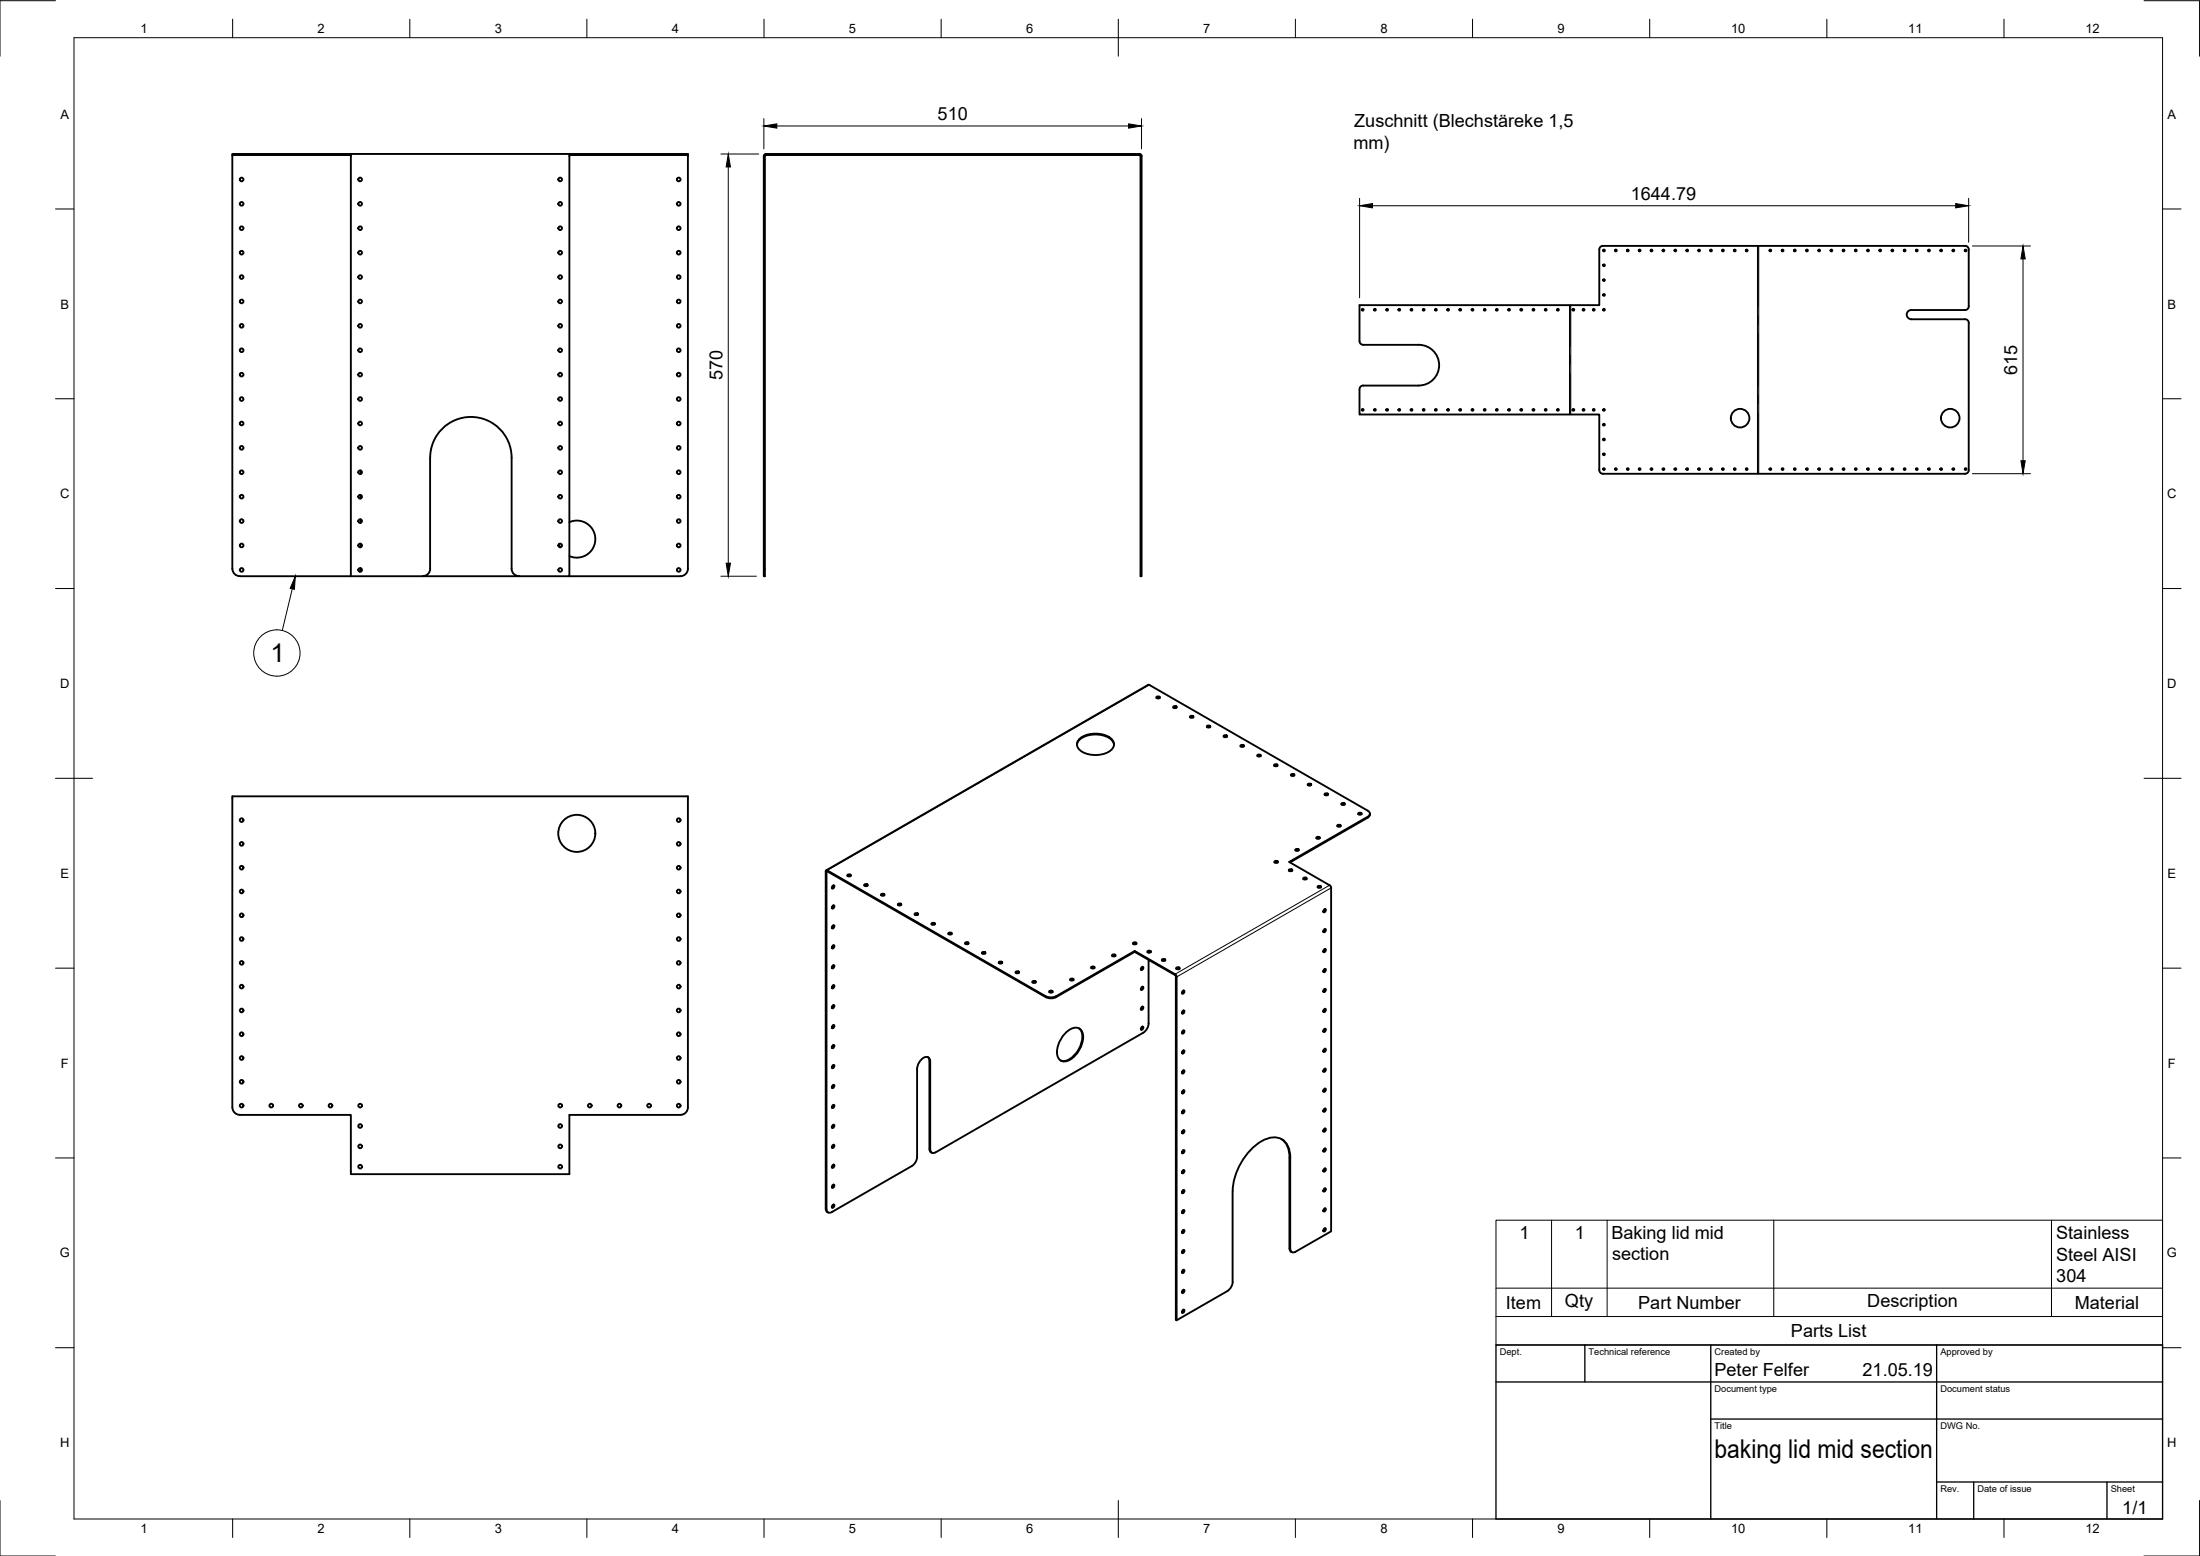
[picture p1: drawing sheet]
<svg xmlns="http://www.w3.org/2000/svg" width="594mm" height="420mm" viewBox="0 0 594 420" stroke-linecap="round" stroke-linejoin="round" font-family="sans-serif">
<!-- layer: Visible -->
<g fill="none" stroke="#000" stroke-width=".51">
<path d="M62.7 41.9h32M62.7 41.9v-.3h91.1v114h-13.7M62.7 41.9v111.7M94.7 41.6v114M153.8 41.6h32v.3h-32M185.8 41.9v111.7a2 2 0 0 1-2 2h-30M206.2 42.2v113.4h.3v-113.4M206.5 42.2l.3-.3h100.9l.3 .3M206.8 41.6h85.5v.3M206.9 41.6l-.5 .1-.2 .5M292.3 41.6h15.4M307.7 41.6l.4 .1 .2 .5"/>
<path d="M308 42.2v113.4h.3v-113.4M432.9 66.4h97.7M432.9 66.4a1.01 1.01 0 0 0-1 1v15h-64.8v9.7M530.6 66.4a1.01 1.01 0 0 1 1 1v15.3a.97 .97 0 0 1-1 1h-14.5a1.25 1.25 0 0 0-1.2 1.3 1.25 1.25 0 0 0 1.2 1.2h14.5a.97 .97 0 0 1 1 1v39.7a.97 .97 0 0 1-1 1h-97.7a1.01 1.01 0 0 1-1-1v-15h-64.8v-6.8a1.01 1.01 0 0 1 1-1h15a5.5 5.5 0 0 0 5.5-5.5 5.5 5.5 0 0 0-5.5-5.5h-15a1.01 1.01 0 0 1-1-1M97.3 127v1M97.3 133.6v1M116.1 123.6v30M116.2 123.6a11 11 0 0 1 11-11 11 11 0 0 1 11 11v30a2 2 0 0 0 2 2M62.8 153.6a2 2 0 0 0 2 2h75.3M97.3 153.4l-.1 1M97.3 140.2v1M97.3 146.8v1"/>
<path d="M116.2 153.6a2 2 0 0 1-2 2M150.9 146.9l.4 .9M153.8 141a5 5 0 0 1 7 4.6 5 5 0 0 1-7 4.6M291.6 199.4a7.1 7.1 0 0 1 8.9 .5 2.1 2.1 0 0 1-1.1 3.1 7.2 7.2 0 0 1-8.2-.9 1.89 1.89 0 0 1 .4-2.7zM310.4 185l58.9 33.9a.86 .86 0 0 1 .6 .8 .86 .86 0 0 1-.6 .8l-21.2 12.2 10.9 6.3 .5 .8v92.7l-9.7 5.5a.86 .86 0 0 1-1 .1 .86 .86 0 0 1-.4-.9v-24.5a4.8 4.8 0 0 0-3.8-5.6 9.8 9.8 0 0 0-7.6 4.2 17.3 17.3 0 0 0-4.1 10.3M310.4 184.9h-.3l-87 50.1M312.3 188.4l.4-.1 .5 .1M312.4 188.1h.5l.3 .3-.6 .2-.4-.2zM316.8 191.1l.5-.2 .4 .2M316.9 190.7h.5l.4 .3-.6 .2-.4-.2zM321.4 193.7l.4-.2 .5 .2M321.5 193.4l.4-.1 .4 .3-.6 .2-.4-.2z"/>
<path d="M325.9 196.3l.5-.2 .4 .2M326 196l.5-.1 .3 .4-.6 .2-.3-.2zM330.4 198.9l.5-.1 .4 .1M330.5 198.6l.5-.1 .4 .4-.6 .2-.4-.2zM290.8 201.1a3.5 3.5 0 0 1 3.1-2.6 6.8 6.8 0 0 1 6.5 1.5l.4 1.1M335 201.5l.4-.1 .5 .1M335.1 201.2l.5-.1 .3 .4-.6 .2-.3-.2zM339.5 204.1l.5-.1 .4 .1M339.6 203.8l.5-.1 .4 .4-.6 .2-.4-.2zM344.1 206.8l.4-.2 .5 .2M344.2 206.4h.4l.4 .3-.6 .2-.4-.2zM348.6 209.4l.5-.2 .4 .2"/>
<path d="M348.7 209.1l.5-.1 .4 .3-.7 .2-.3-.2zM353.1 212l.5-.2 .4 .2M353.2 211.7l.5-.1 .4 .3-.6 .2-.4-.2zM357.7 214.6l.5-.2 .4 .2M357.8 214.3l.5-.1 .3 .4-.6 .2-.3-.2zM362.2 217.2l.5-.1 .4 .1M362.3 216.9l.5-.1 .4 .4-.6 .2-.4-.2zM366.8 219.8l.4-.1 .5 .1M366.9 219.5l.5-.1 .3 .4-.6 .2-.4-.2zM369.9 219.7l-.1 .7-.5 .4M223.4 235l59 34M223.4 235h-.4v.3v91l.1 .6 .5 .5"/>
<path d="M224.8 239.3l.3-.2 .2 .2-.2 .5-.3 .2-.2-.3zM225.1 239.1l-.1 .4-.4 .4M228.8 236.5l.5-.2 .4 .2M228.9 236.2l.5-.1 .4 .4-.6 .2-.4-.2zM233.4 239.1l.4-.1 .5 .1M233.5 238.8l.5-.1 .3 .4-.6 .2-.3-.2zM344.2 232.9l.4-.2 .5 .2M344.3 232.5h.4l.4 .3-.6 .2-.4-.2zM348 235.1l.5-.2 .4 .2M348.1 234.8l.5-.1 .4 .4-.6 .2-.4-.2zM349.8 229.6l.5-.2 .4 .2M349.9 229.3l.5-.1 .3 .4-.6 .2-.3-.2z"/>
<path d="M351.9 237.4l.5-.2 .4 .2M352 237l.5-.1 .4 .4-.6 .2-.4-.2zM355.5 226.4l.4-.2 .5 .2M355.6 226h.5l.3 .3-.6 .2-.4-.2zM355.8 239.6l.5-.2 .4 .2M355.9 239.3l.5-.1 .3 .3-.6 .2-.3-.2zM361.1 223.1l.5-.2 .4 .2M361.2 222.8l.5-.1 .4 .4-.6 .2-.4-.2zM369.3 220.8l-21 12.1M224.8 244.7l.3-.2 .2 .2-.2 .5-.3 .2-.2-.3zM224.8 250l.3-.2 .2 .3-.2 .4-.3 .2-.2-.2zM224.8 255.4l.3-.2 .2 .3-.2 .4-.3 .2-.2-.2z"/>
<path d="M225.1 244.5l-.1 .4-.4 .3M225.1 249.8l-.1 .5-.4 .3M225.1 255.2l-.1 .5-.4 .3M237.9 241.7l.5-.1 .4 .1M238 241.4l.5-.1 .3 .4-.6 .2-.3-.2zM242.5 244.3l.4-.1 .5 .1M242.6 244h.4l.4 .3-.6 .2-.4-.2zM247 247l.4-.2 .5 .2M247.1 246.6h.5l.3 .3-.6 .2-.3-.2zM251.5 249.6l.5-.2 .4 .2M251.6 249.3l.5-.1 .4 .3-.6 .2-.4-.2zM256.1 252.2l.5-.2 .4 .2"/>
<path d="M256.2 251.9l.5-.1 .3 .4-.6 .2-.3-.2zM260.6 254.8l.5-.1 .4 .1M260.7 254.5l.5-.1 .4 .4-.6 .2-.4-.2zM265.2 257.4l.4-.1 .5 .1M265.3 257.1l.5-.1 .3 .4-.6 .2-.4-.2zM269.8 259.7l.5-.1 .3 .4-.6 .2-.3-.2zM300.3 258.1l.5-.1 .4 .1M300.4 257.8l.5-.1 .3 .4-.6 .2-.3-.2zM306 254.9l.4-.2 .5 .2M306.1 254.5h.4l.4 .3-.6 .2-.4-.2zM306.4 257v-.2l10.9 6.3M306.4 256.8l-21.2 12.2"/>
<path d="M309.9 257.1l.4-.2 .5 .2M310 256.8l.4-.1 .4 .3-.6 .3-.4-.3zM310.2 259.2v17.2l-.5 1.4-1 1M310.2 257v.3M313.8 259.3l.4-.1 .5 .1M313.9 259l.4-.1 .4 .4-.6 .2-.4-.2zM357.5 256.4l.4-.2 .1 .3-.1 .4-.4 .2-.2-.2zM357.5 245.7l.4-.2 .1 .2-.1 .5-.4 .2-.2-.3zM357.5 251.1l.4-.3 .1 .3-.1 .4-.4 .3-.2-.3zM357.8 256.2l-.1 .5-.3 .3M357.8 245.5l-.1 .4-.3 .3M357.8 250.8l-.1 .5-.3 .3"/>
<path d="M224.8 277l.3-.2 .2 .2-.2 .5-.3 .2-.2-.3zM224.8 266.2l.3-.2 .2 .3-.2 .4-.3 .2-.2-.2zM224.8 260.8l.3-.2 .2 .3-.2 .4-.3 .2-.2-.2zM224.8 271.6l.3-.2 .2 .2-.2 .5-.3 .2-.2-.3zM225.1 276.8l-.1 .4-.4 .4M225.1 266l-.1 .5-.4 .3M225.1 260.6l-.1 .5-.4 .3M225.1 271.4l-.1 .5-.4 .3M269.7 260l.5-.1 .4 .1M274.3 262.7l.4-.2 .5 .2M274.4 262.3h.4l.4 .3-.6 .2-.4-.2zM278.8 265.3l.4-.2 .5 .2"/>
<path d="M278.9 264.9h.5l.3 .3-.6 .2-.3-.2zM282.4 269l1.4 .3 1.4-.3M283.3 267.9l.5-.2 .4 .2M283.4 267.6l.5-.1 .4 .3-.6 .2-.4-.2zM287.7 278.9a3.3 3.3 0 0 1 3.8-1.2 3.3 3.3 0 0 1 .8 3.9 6.9 6.9 0 0 1-4.7 5 2.1 2.1 0 0 1-2.2-2.5l.5-2.3 .8-1.6zM289 264.6l.4-.1 .5 .1M289.1 264.3l.5-.1 .3 .4-.6 .2-.3-.2zM291.3 277.7a3.5 3.5 0 0 1 .7 3.9 6.8 6.8 0 0 1-4.5 4.9l-1.1-.2M294.7 261.4l.4-.2 .5 .2M294.8 261h.4l.4 .3-.6 .2-.4-.2zM308.2 277.4l.4-.2 .2 .3-.2 .4-.4 .2-.1-.2zM308.2 266.6l.4-.2 .2 .3-.2 .4-.4 .2-.1-.2z"/>
<path d="M308.2 272l.4-.2 .2 .3-.2 .4-.4 .2-.1-.2zM308.2 261.3l.4-.2 .2 .2-.2 .5-.4 .2-.1-.3zM308.5 277.2l-.1 .5-.3 .3M308.5 266.4l-.1 .5-.3 .3M308.5 271.8l-.1 .5-.3 .3M308.5 261l-.1 .5-.3 .3M308.7 278.8l-56.1 32.4M317.3 263l.4 .8M317.5 263.7v92.7l.2 .1 13.8-7.9 1-1.1 .4-1.4M317.5 263.7l-.2-.4-10.9-6.3-21.2 12.2-.9 .3-1.5-.1-59.5-34.2-.1 91.3a.86 .86 0 0 0 .4 .9 .86 .86 0 0 0 1-.1l21.6-12.4M317.6 261.6l.5-.2 .4 .2M317.7 261.3l.5-.1 .4 .3-.6 .2-.4-.2z"/>
<path d="M317.7 263.8v92.7M319.3 267.6l.4-.2 .2 .3-.2 .4-.4 .2-.2-.2zM319.3 278.4l.4-.2 .2 .3-.2 .4-.4 .2-.2-.2zM319.3 273l.4-.2 .2 .3-.2 .4-.4 .2-.2-.2zM319.6 267.5l-.1 .4-.3 .3M319.6 278.2l-.1 .5-.3 .3M319.6 272.8l-.1 .5-.3 .3M357.5 278l.4-.2 .1 .2-.1 .5-.4 .2-.2-.3zM357.5 261.8l.4-.2 .1 .3-.1 .4-.4 .2-.2-.2zM357.5 267.2l.4-.2 .1 .2-.1 .5-.4 .2-.2-.2zM357.5 272.6l.4-.2 .1 .2-.1 .5-.4 .2-.2-.2zM357.8 277.8l-.1 .5-.3 .3"/>
<path d="M357.8 261.6l-.1 .5-.3 .3M357.8 267l-.1 .5-.3 .3M357.8 272.4l-.1 .5-.3 .3M62.8 299a2.04 2.04 0 0 0 1.9 2.1h30v16h59.1v-16l30-.1a2 2 0 0 0 2-2v-84h-123.1v84M224.8 293.1l.3-.2 .2 .3-.2 .4-.3 .2-.2-.2zM224.8 298.5l.3-.2 .2 .3-.2 .4-.3 .2-.2-.2zM224.8 287.8l.3-.2 .2 .2-.2 .5-.3 .2-.2-.3zM224.8 282.4l.3-.2 .2 .2-.2 .5-.3 .2-.2-.3zM225.1 292.9l-.1 .5-.4 .3M225.1 298.3l-.1 .5-.4 .3M225.1 287.5l-.1 .5-.4 .3M225.1 282.2l-.1 .4-.4 .4"/>
<path d="M250.6 285.4l.3 .5 .1 .6v23.7l.1 .6 .5 .5M319.3 294.6l.4-.2 .2 .2-.2 .5-.4 .2-.2-.3zM319.3 300l.4-.2 .2 .2-.2 .5-.4 .2-.2-.3zM319.3 283.8l.4-.2 .2 .3-.2 .4-.4 .2-.2-.2zM319.3 289.2l.4-.2 .2 .2-.2 .5-.4 .2-.2-.3zM319.6 294.4l-.1 .5-.3 .3M319.6 299.8l-.1 .5-.3 .3M319.6 283.6l-.1 .5-.3 .3M319.6 289l-.1 .5-.3 .3M357.5 283.4l.4-.2 .1 .2-.1 .5-.4 .2-.2-.3zM357.5 299.5l.4-.2 .1 .3-.1 .4-.4 .2-.2-.2zM357.5 294.1l.4-.2 .1 .3-.1 .4-.4 .2-.2-.2z"/>
<path d="M357.5 288.8l.4-.3 .1 .3-.1 .4-.4 .3-.2-.3zM357.8 283.2l-.1 .4-.3 .3M357.8 299.3l-.1 .5-.3 .3M357.8 293.9l-.1 .5-.3 .3M357.8 288.6l-.1 .4-.3 .3M224.8 314.7l.3-.2 .2 .2-.2 .5-.3 .2-.2-.3zM224.8 309.3l.3-.2 .2 .2-.2 .5-.3 .2-.2-.2zM224.8 303.9l.3-.2 .2 .3-.2 .4-.3 .2-.2-.2zM225.1 319.9l-.1 .4-.4 .3M225.1 314.5l-.1 .4-.4 .4M225.1 309.1l-.1 .5-.4 .3M225.1 303.7l-.1 .5-.4 .3"/>
<path d="M252.6 311.2a.86 .86 0 0 1-1 .1 .86 .86 0 0 1-.4-1v-23.6a1.08 1.08 0 0 0-.5-1.2 1.08 1.08 0 0 0-1.3 .1l-1.2 1.3-.6 1.8v23.7l-.4 1.4-1 1M319.3 310.7l.4-.2 .2 .3-.2 .4-.4 .2-.2-.2zM319.3 305.4l.4-.2 .2 .2-.2 .5-.4 .2-.2-.3zM319.3 316.1l.4-.2 .2 .3-.2 .4-.4 .2-.2-.2zM319.6 310.6l-.1 .4-.3 .3M319.6 305.2l-.1 .4-.3 .3M319.6 315.9l-.1 .5-.3 .3M346 307.6a5.5 5.5 0 0 1 2.2 4.9v24.6l.4 .9M357.5 310.3l.4-.2 .1 .2-.1 .5-.4 .2-.2-.3zM357.5 315.7l.4-.2 .1 .2-.1 .5-.4 .2-.2-.3zM357.5 304.9l.4-.2 .1 .3-.1 .4-.4 .2-.2-.2zM357.8 310.1l-.1 .5-.3 .3"/>
<path d="M357.8 315.5l-.1 .5-.3 .3M357.8 304.7l-.1 .5-.3 .3M224.8 320.1l.3-.2 .2 .2-.2 .5-.3 .2-.2-.3zM224.8 325.5l.3-.3 .2 .3-.2 .5-.3 .2-.2-.3zM225.1 325.2l-.1 .5-.4 .3M319.3 337.7l.4-.2 .2 .2-.2 .5-.4 .2-.2-.3zM319.3 332.3l.4-.2 .2 .2-.2 .5-.4 .2-.2-.3zM319.3 326.9l.4-.2 .2 .3-.2 .4-.4 .2-.2-.2zM319.3 321.5l.4-.2 .2 .3-.2 .4-.4 .2-.2-.2zM319.6 337.5l-.1 .5-.3 .3M319.6 332.1l-.1 .5-.3 .3M319.6 326.7l-.1 .5-.3 .3"/>
<path d="M319.6 321.3l-.1 .5-.3 .3M332.8 321.6v24.6M348.6 338l.2 .1M357.5 326.5l.4-.2 .1 .2-.1 .5-.4 .2-.2-.3zM357.5 321.1l.4-.2 .1 .2-.1 .5-.4 .2-.2-.3zM357.5 331.8l.4-.2 .1 .3-.1 .4-.4 .2-.2-.2zM357.8 326.3l-.1 .4-.3 .3M357.8 320.9l-.1 .5-.3 .3M357.8 331.6l-.1 .5-.3 .3M319.3 353.8l.4-.2 .2 .3-.2 .4-.4 .2-.2-.2zM319.3 348.5l.4-.2 .2 .2-.2 .5-.4 .2-.2-.3zM319.3 343.1l.4-.2 .2 .2-.2 .5-.4 .2-.2-.3z"/>
<path d="M319.6 353.6l-.1 .5-.3 .3M319.6 348.3l-.1 .4-.3 .3M319.6 342.9l-.1 .4-.3 .3"/>
<circle cx="65.2" cy="55" r=".5"/>
<circle cx="65.2" cy="48.5" r=".5"/>
<circle cx="97.3" cy="55" r=".5"/>
<circle cx="97.3" cy="48.5" r=".5"/>
<circle cx="151.3" cy="48.5" r=".5"/>
<circle cx="151.3" cy="55" r=".5"/>
<circle cx="183.3" cy="48.5" r=".5"/>
<circle cx="183.3" cy="55" r=".5"/>
<circle cx="65.2" cy="61.6" r=".5"/>
<circle cx="65.2" cy="68.2" r=".5"/>
<circle cx="65.2" cy="74.8" r=".5"/>
<circle cx="97.3" cy="74.8" r=".5"/>
<circle cx="97.3" cy="68.2" r=".5"/>
<circle cx="97.3" cy="61.6" r=".5"/>
<circle cx="151.3" cy="74.8" r=".5"/>
<circle cx="151.3" cy="61.6" r=".5"/>
<circle cx="151.3" cy="68.2" r=".5"/>
<circle cx="183.3" cy="61.6" r=".5"/>
<circle cx="183.3" cy="74.8" r=".5"/>
<circle cx="183.3" cy="68.2" r=".5"/>
<circle cx="433.1" cy="79.6" r=".24"/>
<circle cx="433.1" cy="71.6" r=".24"/>
<circle cx="433.1" cy="75.6" r=".24"/>
<circle cx="433.1" cy="67.6" r=".24"/>
<circle cx="436.3" cy="67.6" r=".24"/>
<circle cx="439.6" cy="67.6" r=".24"/>
<circle cx="442.8" cy="67.6" r=".24"/>
<circle cx="446" cy="67.6" r=".24"/>
<circle cx="449.2" cy="67.6" r=".24"/>
<circle cx="452.4" cy="67.6" r=".24"/>
<circle cx="455.6" cy="67.6" r=".24"/>
<circle cx="458.8" cy="67.6" r=".24"/>
<circle cx="462" cy="67.6" r=".24"/>
<circle cx="465.3" cy="67.6" r=".24"/>
<circle cx="468.5" cy="67.6" r=".24"/>
<circle cx="471.7" cy="67.6" r=".24"/>
<circle cx="478.1" cy="67.6" r=".24"/>
<circle cx="481.4" cy="67.6" r=".24"/>
<circle cx="484.7" cy="67.6" r=".24"/>
<circle cx="487.9" cy="67.6" r=".24"/>
<circle cx="491.2" cy="67.6" r=".24"/>
<circle cx="494.5" cy="67.6" r=".24"/>
<circle cx="497.8" cy="67.6" r=".24"/>
<circle cx="501.1" cy="67.6" r=".24"/>
<circle cx="504.4" cy="67.6" r=".24"/>
<circle cx="507.7" cy="67.6" r=".24"/>
<circle cx="511" cy="67.6" r=".24"/>
<circle cx="514.3" cy="67.6" r=".24"/>
<circle cx="517.6" cy="67.6" r=".24"/>
<circle cx="520.9" cy="67.6" r=".24"/>
<circle cx="524.2" cy="67.6" r=".24"/>
<circle cx="527.5" cy="67.6" r=".24"/>
<circle cx="530.8" cy="67.6" r=".24"/>
<circle cx="65.2" cy="88" r=".5"/>
<circle cx="65.2" cy="94.6" r=".5"/>
<circle cx="65.2" cy="81.4" r=".5"/>
<circle cx="97.3" cy="81.4" r=".5"/>
<circle cx="97.3" cy="94.6" r=".5"/>
<circle cx="97.3" cy="88" r=".5"/>
<circle cx="151.3" cy="88" r=".5"/>
<circle cx="151.3" cy="94.6" r=".5"/>
<circle cx="151.3" cy="81.4" r=".5"/>
<circle cx="183.3" cy="88" r=".5"/>
<circle cx="183.3" cy="81.4" r=".5"/>
<circle cx="183.3" cy="94.6" r=".5"/>
<circle cx="368" cy="83.6" r=".24"/>
<circle cx="371.3" cy="83.6" r=".24"/>
<circle cx="374.6" cy="83.6" r=".24"/>
<circle cx="377.9" cy="83.6" r=".24"/>
<circle cx="381.2" cy="83.6" r=".24"/>
<circle cx="384.4" cy="83.6" r=".24"/>
<circle cx="387.7" cy="83.6" r=".24"/>
<circle cx="391" cy="83.6" r=".24"/>
<circle cx="394.3" cy="83.6" r=".24"/>
<circle cx="397.6" cy="83.6" r=".24"/>
<circle cx="400.9" cy="83.6" r=".24"/>
<circle cx="404.2" cy="83.6" r=".24"/>
<circle cx="407.5" cy="83.6" r=".24"/>
<circle cx="410.8" cy="83.6" r=".24"/>
<circle cx="414.1" cy="83.6" r=".24"/>
<circle cx="417.4" cy="83.6" r=".24"/>
<circle cx="420.7" cy="83.6" r=".24"/>
<circle cx="424.9" cy="83.6" r=".24"/>
<circle cx="427.6" cy="83.6" r=".24"/>
<circle cx="430.4" cy="83.6" r=".24"/>
<circle cx="433.1" cy="83.6" r=".24"/>
<circle cx="65.2" cy="101.2" r=".5"/>
<circle cx="65.2" cy="114.4" r=".5"/>
<circle cx="65.2" cy="107.7" r=".5"/>
<circle cx="97.3" cy="101.2" r=".5"/>
<circle cx="97.3" cy="114.4" r=".5"/>
<circle cx="97.3" cy="107.7" r=".5"/>
<circle cx="151.3" cy="114.4" r=".5"/>
<circle cx="151.3" cy="101.2" r=".5"/>
<circle cx="151.3" cy="107.7" r=".5"/>
<circle cx="183.3" cy="114.4" r=".5"/>
<circle cx="183.3" cy="101.2" r=".5"/>
<circle cx="183.3" cy="107.7" r=".5"/>
<circle cx="368" cy="110.7" r=".24"/>
<circle cx="371.3" cy="110.7" r=".24"/>
<circle cx="374.6" cy="110.7" r=".24"/>
<circle cx="377.9" cy="110.7" r=".24"/>
<circle cx="381.2" cy="110.7" r=".24"/>
<circle cx="384.4" cy="110.7" r=".24"/>
<circle cx="387.7" cy="110.7" r=".24"/>
<circle cx="391" cy="110.7" r=".24"/>
<circle cx="394.3" cy="110.7" r=".24"/>
<circle cx="397.6" cy="110.7" r=".24"/>
<circle cx="400.9" cy="110.7" r=".24"/>
<circle cx="404.2" cy="110.7" r=".24"/>
<circle cx="407.5" cy="110.7" r=".24"/>
<circle cx="410.8" cy="110.7" r=".24"/>
<circle cx="414.1" cy="110.7" r=".24"/>
<circle cx="417.4" cy="110.7" r=".24"/>
<circle cx="420.7" cy="110.7" r=".24"/>
<circle cx="424.9" cy="110.7" r=".24"/>
<circle cx="427.6" cy="110.7" r=".24"/>
<circle cx="430.4" cy="110.7" r=".24"/>
<circle cx="433.1" cy="118.7" r=".24"/>
<circle cx="433.1" cy="110.7" r=".24"/>
<circle cx="433.1" cy="114.7" r=".24"/>
<circle cx="469.9" cy="112.9" r="2.51"/>
<circle cx="526.6" cy="112.9" r="2.51"/>
<circle cx="65.2" cy="134.1" r=".5"/>
<circle cx="65.2" cy="120.9" r=".5"/>
<circle cx="65.2" cy="127.5" r=".5"/>
<circle cx="97.3" cy="127.5" r=".5"/>
<circle cx="97.3" cy="120.9" r=".5"/>
<circle cx="97.3" cy="134.1" r=".5"/>
<circle cx="151.3" cy="127.5" r=".5"/>
<circle cx="151.3" cy="134.1" r=".5"/>
<circle cx="151.3" cy="120.9" r=".5"/>
<circle cx="183.3" cy="120.9" r=".5"/>
<circle cx="183.3" cy="134.1" r=".5"/>
<circle cx="183.3" cy="127.5" r=".5"/>
<circle cx="433.1" cy="126.7" r=".24"/>
<circle cx="433.1" cy="122.7" r=".24"/>
<circle cx="436.3" cy="126.7" r=".24"/>
<circle cx="439.6" cy="126.7" r=".24"/>
<circle cx="442.8" cy="126.7" r=".24"/>
<circle cx="446" cy="126.7" r=".24"/>
<circle cx="449.2" cy="126.7" r=".24"/>
<circle cx="452.4" cy="126.7" r=".24"/>
<circle cx="455.6" cy="126.7" r=".24"/>
<circle cx="458.8" cy="126.7" r=".24"/>
<circle cx="462" cy="126.7" r=".24"/>
<circle cx="465.3" cy="126.7" r=".24"/>
<circle cx="468.5" cy="126.7" r=".24"/>
<circle cx="471.7" cy="126.7" r=".24"/>
<circle cx="478.1" cy="126.7" r=".24"/>
<circle cx="481.4" cy="126.7" r=".24"/>
<circle cx="484.7" cy="126.7" r=".24"/>
<circle cx="487.9" cy="126.7" r=".24"/>
<circle cx="491.2" cy="126.7" r=".24"/>
<circle cx="494.5" cy="126.7" r=".24"/>
<circle cx="497.8" cy="126.7" r=".24"/>
<circle cx="501.1" cy="126.7" r=".24"/>
<circle cx="504.4" cy="126.7" r=".24"/>
<circle cx="507.7" cy="126.7" r=".24"/>
<circle cx="511" cy="126.7" r=".24"/>
<circle cx="514.3" cy="126.7" r=".24"/>
<circle cx="517.6" cy="126.7" r=".24"/>
<circle cx="520.9" cy="126.7" r=".24"/>
<circle cx="524.2" cy="126.7" r=".24"/>
<circle cx="527.5" cy="126.7" r=".24"/>
<circle cx="530.8" cy="126.7" r=".24"/>
<circle cx="65.2" cy="140.7" r=".5"/>
<circle cx="65.2" cy="153.9" r=".5"/>
<circle cx="65.2" cy="147.3" r=".5"/>
<circle cx="97.3" cy="147.3" r=".5"/>
<circle cx="97.3" cy="140.7" r=".5"/>
<circle cx="97.3" cy="153.9" r=".5"/>
<circle cx="151.3" cy="140.7" r=".5"/>
<circle cx="151.3" cy="147.3" r=".5"/>
<circle cx="151.3" cy="153.9" r=".5"/>
<circle cx="183.3" cy="140.7" r=".5"/>
<circle cx="183.3" cy="153.9" r=".5"/>
<circle cx="183.3" cy="147.3" r=".5"/>
<circle cx="65.2" cy="227.9" r=".5"/>
<circle cx="65.2" cy="234.3" r=".5"/>
<circle cx="65.2" cy="221.5" r=".5"/>
<circle cx="155.8" cy="225" r="5"/>
<circle cx="183.3" cy="227.9" r=".5"/>
<circle cx="183.3" cy="221.5" r=".5"/>
<circle cx="183.3" cy="234.3" r=".5"/>
<circle cx="65.2" cy="253.6" r=".5"/>
<circle cx="65.2" cy="240.7" r=".5"/>
<circle cx="65.2" cy="247.2" r=".5"/>
<circle cx="183.3" cy="240.7" r=".5"/>
<circle cx="183.3" cy="253.6" r=".5"/>
<circle cx="183.3" cy="247.2" r=".5"/>
<circle cx="65.2" cy="260" r=".5"/>
<circle cx="65.2" cy="266.4" r=".5"/>
<circle cx="65.2" cy="279.3" r=".5"/>
<circle cx="65.2" cy="272.8" r=".5"/>
<circle cx="183.3" cy="266.4" r=".5"/>
<circle cx="183.3" cy="279.3" r=".5"/>
<circle cx="183.3" cy="260" r=".5"/>
<circle cx="183.3" cy="272.8" r=".5"/>
<circle cx="65.2" cy="285.7" r=".5"/>
<circle cx="65.2" cy="298.5" r=".5"/>
<circle cx="65.2" cy="292.1" r=".5"/>
<circle cx="73.2" cy="298.5" r=".5"/>
<circle cx="81.2" cy="298.5" r=".5"/>
<circle cx="89.2" cy="298.5" r=".5"/>
<circle cx="97.3" cy="298.5" r=".5"/>
<circle cx="151.3" cy="298.5" r=".5"/>
<circle cx="159.3" cy="298.5" r=".5"/>
<circle cx="167.3" cy="298.5" r=".5"/>
<circle cx="175.3" cy="298.5" r=".5"/>
<circle cx="183.3" cy="298.5" r=".5"/>
<circle cx="183.3" cy="292.1" r=".5"/>
<circle cx="183.3" cy="285.7" r=".5"/>
<circle cx="97.3" cy="309.6" r=".5"/>
<circle cx="97.3" cy="304" r=".5"/>
<circle cx="97.3" cy="315" r=".5"/>
<circle cx="151.3" cy="304" r=".5"/>
<circle cx="151.3" cy="309.6" r=".5"/>
<circle cx="151.3" cy="315" r=".5"/>
</g>
<!-- layer: Visible Narrow -->
<g fill="none" stroke="#000" stroke-width=".27">
<path d="M474.6 66.4v61.5M474.9 66.4v61.5M423.8 82.4v29.5M424.2 82.4v29.5M310.4 185l-87 50-.2 .4-.2-.1M359 239l-41.7 24.1v.2M359.5 239.8l-41.8 24-.2-.1M369.3 220.5v.3M282.4 269v.2M285.2 269v.2M251 286.5l.2 .2M251 310.2l.2 .2"/>
<path d="M348.2 312.5l.2 .2M223 326.4l.2 .1M348.2 337.1l.2 .1"/>
</g>
<!-- layer: Bend Center -->
<path d="M474.7 66.4v16.5M424 82.4v11.2M424 96v2.4M474.7 85.3v2.3M474.7 90v14.3M424 100.7v11.2M474.7 106.7v2.4M474.7 111.5v16.4" fill="none" stroke="#000" stroke-width=".27"/>
<!-- layer: Border -->
<g fill="none" stroke="#000" stroke-width=".27">
<path d="M15 .2h-15v15M20 10.2h564v400h-564zM62.8 5.2v5M110.7 5.2v5M158.5 5.2v5M206.3 5.2v5M254.1 5.2v5M302 5.2v10M349.8 5.2v5M397.6 5.2v5M445.5 5.2v5M493.3 5.2v5"/>
<path d="M541.1 5.2v5M579 .2h15v15M15 56.4h5M584 56.4h5M15 107.7h5M584 107.7h5M15 158.9h5M584 158.9h5M15 210.2h10M579 210.2h10M15 261.4h5M584 261.4h5"/>
<path d="M15 312.7h5M584 312.7h5M15 363.9h5M584 363.9h5M0 405.2v15h15M62.8 410.2v5M110.7 410.2v5M158.5 410.2v5M206.3 410.2v5M254.1 410.2v5M302 405.2v10M349.8 410.2v5"/>
<path d="M397.6 410.2v5M445.5 410.2v5M493.3 410.2v5M541.1 410.2v5M594 405.2v15h-15"/>
</g>
<!-- layer: TitleBlock -->
<path d="M404 363.2h180v47h-180zM404 373.2h180M428 363.2v10M462 363.2v47M523 363.2v47M462 383.2h122M523 400.2h61M533 400.2v10M569 400.2v10" fill="none" stroke="#000" stroke-width=".36"/>
<!-- layer: FD_Dimensions -->
<path d="M206.3 32v8.2M209.8 34h95M308.3 32v8.2M194.7 41.6h10.2M196.7 45.1v107M367.1 53.6v26.8M370.6 55.6h157.5M531.6 53.6v11.8M532.6 66.4h15.7M546.3 69.9v54.5M532.6 127.9h15.7M194.7 155.6h9.6" fill="none" stroke="#000" stroke-width=".27"/>
<path d="M206.3 34l3.5-.6v1.2zM304.8 33.4l3.5 .6-3.5 .6zM196.7 41.6l.6 3.5h-1.2zM367.1 55.6l3.5-.6v1.1zM528.1 55l3.5 .6-3.5 .5zM546.3 66.4l.6 3.5h-1.2zM545.7 124.4h1.2l-.6 3.5zM196.1 152.1h1.2l-.6 3.5z" fill="#000" stroke="#000" stroke-width=".27"/>
<!-- layer: Parts Lists -->
<path d="M404 329.5h180v33.7h-180zM419 329.5v26M434 329.5v26M479 329.5v26M554 329.5v26M404 355.5h180M404 347.8h180" fill="none" stroke="#000" stroke-width=".27"/>
<!-- layer: Balloons -->
<g fill="none" stroke="#000" stroke-width=".27">
<path d="M78.9 159l-2.7 11.3"/>
<circle cx="74.8" cy="176.3" r="6.3"/>
</g>
<path d="M79.8 155.6l-.3 3.5-1.1-.2z" fill="#000" stroke="#000" stroke-width=".27"/>
<g font-size="7">
<text x="73.1" y="178.8">1</text>
<text x="463" y="393.7">baking lid mid section</text>
</g>
<g font-size="4.9">
<text x="253.2" y="32.5">510</text>
<text x="365.7" y="34.4">Zuschnitt (Blechstäreke 1,5</text>
<text x="365.5" y="40.3">mm)</text>
<text x="440.4" y="54">1644.79</text>
<text x="544.7" y="101.2" transform="rotate(-90 544.7 101.2)">615</text>
<text x="195.1" y="102.7" transform="rotate(-90 195.1 102.7)">570</text>
<text x="410.3" y="334.5">1</text>
<text x="425.3" y="334.5">1</text>
<text x="435.1" y="334.5">Baking lid mid</text>
<text x="555.2" y="334.5">Stainless</text>
<text x="435.3" y="340.3">section</text>
<text x="555.2" y="340.4">Steel AISI</text>
<text x="555.3" y="346.3">304</text>
<text x="406.7" y="353.4">Item</text>
<text x="422.6" y="352.9">Qty</text>
<text x="442.4" y="353.4">Part Number</text>
<text x="504.2" y="352.9">Description</text>
<text x="560.3" y="353.4">Material</text>
<text x="483.6" y="361.1">Parts List</text>
<text x="463" y="371.7">Peter Felfer</text>
<text x="503" y="371.7">21.05.19</text>
<text x="573.1" y="408.8">1/1</text>
</g>
<g font-size="3.5">
<text x="37.9" y="8.9">1</text>
<text x="85.8" y="8.9">2</text>
<text x="133.6" y="8.9">3</text>
<text x="181.4" y="8.9">4</text>
<text x="229.3" y="8.9">5</text>
<text x="277.1" y="8.9">6</text>
<text x="324.9" y="8.9">7</text>
<text x="372.7" y="8.9">8</text>
<text x="420.6" y="8.9">9</text>
<text x="467.4" y="8.9">10</text>
<text x="515.3" y="8.9">11</text>
<text x="563.1" y="8.9">12</text>
<text x="16.3" y="32">A</text>
<text x="585.3" y="32">A</text>
<text x="16.3" y="83.3">B</text>
<text x="585.3" y="83.3">B</text>
<text x="16.2" y="134.6">C</text>
<text x="585.2" y="134.6">C</text>
<text x="16.2" y="185.8">D</text>
<text x="585.2" y="185.8">D</text>
<text x="16.3" y="237">E</text>
<text x="585.3" y="237">E</text>
<text x="16.4" y="288.3">F</text>
<text x="585.4" y="288.3">F</text>
<text x="16.1" y="339.6">G</text>
<text x="585.1" y="339.6">G</text>
<text x="16.2" y="390.8">H</text>
<text x="585.2" y="390.8">H</text>
<text x="37.9" y="413.9">1</text>
<text x="85.8" y="413.9">2</text>
<text x="133.6" y="413.9">3</text>
<text x="181.4" y="413.9">4</text>
<text x="229.3" y="413.9">5</text>
<text x="277.1" y="413.9">6</text>
<text x="324.9" y="413.9">7</text>
<text x="372.7" y="413.9">8</text>
<text x="420.6" y="413.9">9</text>
<text x="467.4" y="413.9">10</text>
<text x="515.3" y="413.9">11</text>
<text x="563.1" y="413.9">12</text>
</g>
<g font-size="2.5">
<text x="405" y="366">Dept.</text>
<text x="429" y="366">Technical reference</text>
<text x="463" y="366">Created by</text>
<text x="524" y="366">Approved by</text>
<text x="463" y="376">Document type</text>
<text x="524" y="376">Document status</text>
<text x="463" y="386">Title</text>
<text x="524" y="386">DWG No.</text>
<text x="524" y="403">Rev.</text>
<text x="534" y="403">Date of issue</text>
<text x="570" y="403">Sheet</text>
</g>
</svg>
